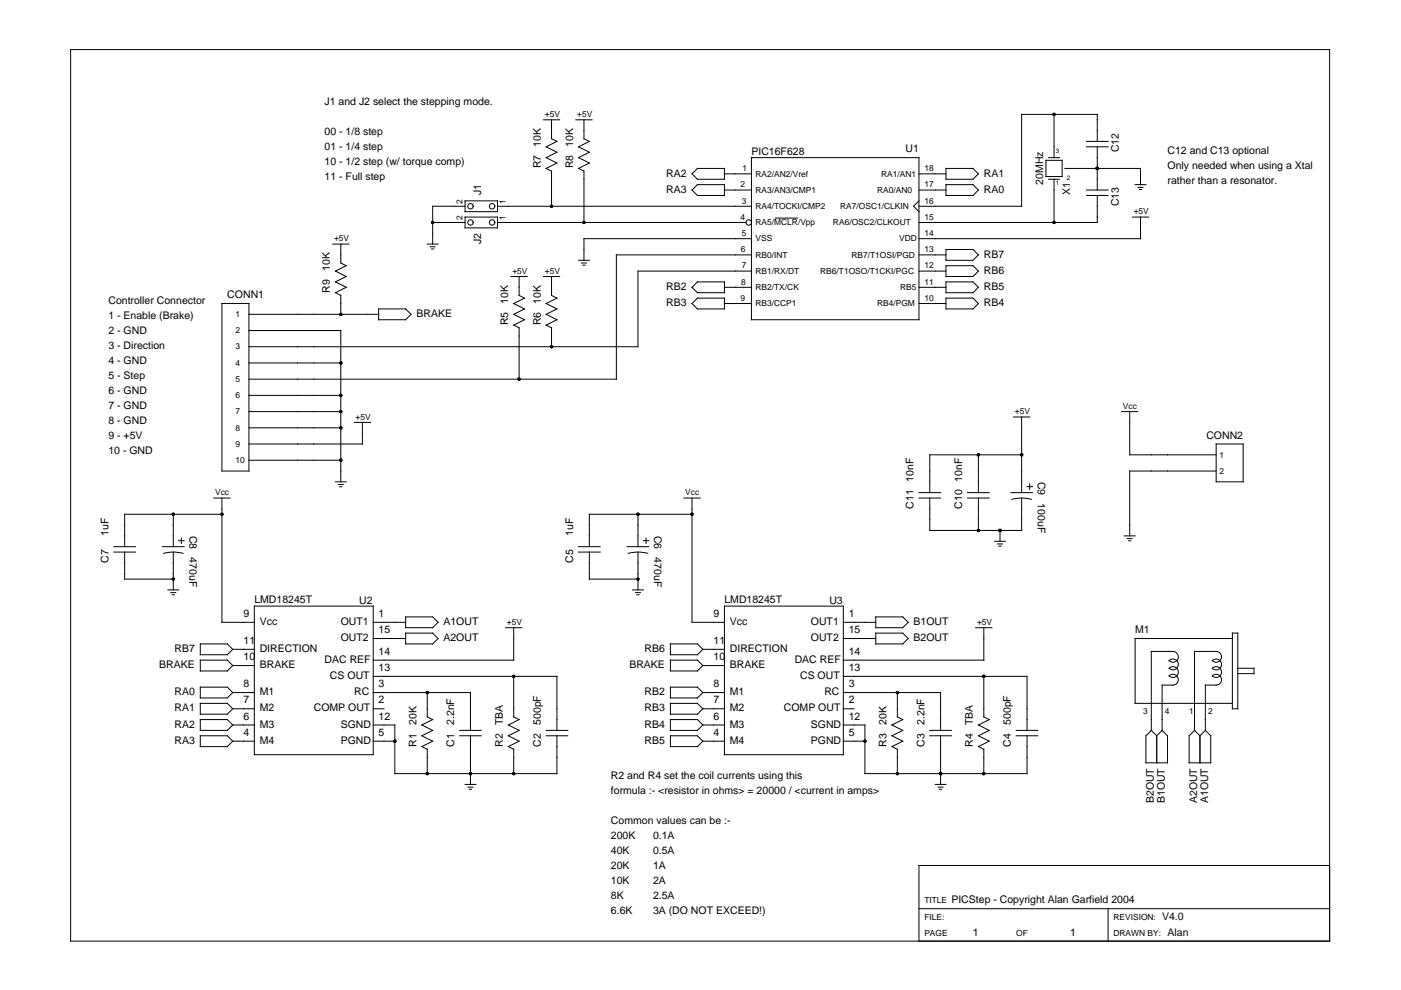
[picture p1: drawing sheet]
<svg xmlns="http://www.w3.org/2000/svg" width="297mm" height="210mm" viewBox="0 0 297 210" stroke-linecap="round" stroke-linejoin="round" font-family="sans-serif">
<g fill="none" stroke="#000" stroke-width=".21">
<path d="M15 10.5h266.9v189h-266.9zM115.2 25.4h3.5M116.9 25.4v4l1.2 .6-2.3 1.1 2.3 1.2-2.3 1.1 2.3 1.2-2.3 1.1 1.1 .6M116.9 36.3v7.4M122.1 25.4h3.4M123.8 25.4v4l1.2 .6-2.3 1.1 2.3 1.2-2.3 1.1 2.3 1.2-2.3 1.1 1.1 .6M123.8 36.3v10.9M146.7 36.9l1.2-1.2h5.7v2.3h-5.7zM153.6 36.9h5.7M159.3 33.4h35.5v34.4h-35.5zM194.8 36.9h5.8M200.6 39.2h5.7l1.1 1.1-1.1 1.1h-5.7z"/>
<path d="M200.6 35.7h5.7l1.1 1.2-1.1 1.1h-5.7zM221.8 34h3.4v3.4h-3.4zM222.3 38h2.3M222.3 33.4h2.3M223.5 24.3v9.1M223.5 38v9.2M225.8 35.7h16v3.5M230.4 31.1h4.5M230.4 30h4.5M232.6 30v-5.7h-16v19.4h-21.8M232.6 31.1v9.2M240.7 39.2h2.3"/>
<path d="M241.3 39.7h1M70.5 51.8h3.5M72.3 51.8v4l1.1 .5-2.3 1.2 2.3 1.1-2.3 1.2 2.3 1.1-2.3 1.2 1.2 .5M90.6 51.8h2.3M91.2 52.3h1M91.5 52.8h.5M91.7 47.2h6.9M98.6 43.7h-6.9v8.1M98.6 46h6.9v2.3h-6.9zM98.6 42.6h6.9v2.3h-6.9zM105.5 43.7h53.8M105.5 47.2h52.7"/>
<path d="M108.3 58.6h3.5M110.1 58.6v4l1.1 .6-2.3 1.2 2.3 1.1-2.3 1.1 2.3 1.2-2.3 1.1M115.2 58.6h3.5M116.9 58.6v4l1.2 .6-2.3 1.2 2.3 1.1-2.3 1.1 2.3 1.2-2.3 1.1M122.7 55.2h2.3M123.3 55.8h1M123.6 56.2h.4M146.7 40.3l1.2-1.1h5.7v2.2h-5.7zM147.9 59.8h5.7v2.3h-5.7l-1.2-1.2zM153.6 40.3h5.7M159.3 57.5h-24v16h-82.5M159.3 50.6h-35.5v4.6"/>
<path d="M159.3 54h-28.6v26.4h-77.9M164.4 46.2h4.7M194.8 40.3h5.8M194.8 54h5.8M194.8 57.5h5.8M194.8 42.6l-1.1 1.1 1.1 1.2M200.6 56.3h5.7l1.1 1.2-1.1 1.1h-5.7zM200.6 52.9h5.7l1.1 1.1-1.1 1.2h-5.7zM200.6 59.8h5.7l1.1 1.1-1.1 1.2h-5.7zM230.4 40.3h4.5M230.4 41.4h4.5M232.6 41.4v5.8h-37.8"/>
<path d="M240.1 46h3.4M241.6 40.2h.4M241.8 46v4.6h-47M47.1 64.4h5.7v35.5h-5.7zM52.8 70.1h19.5v32.1M52.8 66.6h27.5M52.8 77h19.5M72.3 62.6v4M80.3 65.5h5.7l1.1 1.1-1.1 1.2h-5.7zM108.9 68.9l1.2 .6v10.9M115.8 68.9l1.1 .6v4M146.7 64.4l1.2-1.2h5.7v2.3h-5.7z"/>
<path d="M153.6 60.9h5.7M153.6 64.4h5.7M194.8 60.9h5.8M194.8 64.4h5.8M200.6 63.2h5.7l1.1 1.2-1.1 1.1h-5.7zM52.8 87.3h19.5M52.8 83.8h19.5M52.8 90.7h19.5M52.8 97.6h19.5M75.1 89.6h3.5M76.8 89.6v4.5h-24M207.4 96.4v8.1"/>
<path d="M214.9 88.4h3.4M216.6 88.4v16.1M216.6 96.4h-19.5v8.1M237.8 87.3h3.4M239.5 87.3v9.1h18.3M257.8 99.9h-18.3v13.7M257.8 94.1h5.8v8.1h-5.8zM24.1 117.1h4.6M24.1 115.9h4.6M26.4 117.1v5.7h10.3M34.4 115.9h4.6M34.7 117.3a8 8 0 0 1 4.1 0"/>
<path d="M36.7 109v6.9M36.7 117.1v8M37.9 114.6h1.1M38.4 114.1v1.1M45.3 105.6h3.5M47.1 105.6v26.3h6.8M47.1 109h-20.7v6.9M71.1 102.2h2.3M71.7 102.7h1.1M72 103.2h.5M122.7 117.1h4.5M122.7 115.9h4.5"/>
<path d="M125 117.1v5.7h10.3M133 115.9h4.6M133.2 117.3a8 8 0 0 1 4.1 0M135.3 109v6.9M135.3 117.1v8M136.4 114.6h1.2M137 114.1v1.1M145 105.6h3.4M146.7 105.6v26.3h6.9M146.7 109h-21.7v6.9M194.8 105.6h4.6M194.8 104.5h4.6"/>
<path d="M197.1 105.6v6.9h19.5v-6.9M205.1 105.6h4.6M205.1 104.5h4.6M207.4 105.6v6.9M210.9 114.8h2.3M211.5 115.3h1M211.8 115.8h.5M212 112.5v2.3M214.3 104.5h4.6M214.5 105.9a8 8 0 0 1 4.2 0M217.7 103.2h1.2M218.3 102.6v1.2"/>
<path d="M238.4 113.6h2.3M239 114.2h1M239.3 114.6h.4M35.6 125.1h2.3M36.2 125.6h1.1M36.5 126.1h.5M42.5 136.5h5.7l1.1 1.2-1.1 1.1h-5.7zM42.5 140h5.7l1.1 1.1-1.1 1.2h-5.7zM49.3 137.7h4.6M53.9 128.5h25.2v31.5h-25.2zM79.1 135.4h6.9M79.1 131.9h6.9"/>
<path d="M86 134.2h5.7l1.2 1.2-1.2 1.1h-5.7zM86 130.8h5.7l1.2 1.1-1.2 1.2h-5.7zM107.2 133.1h3.4M108.9 133.1v6.9h-29.8M134.1 125.1h2.3M134.7 125.6h1.1M135 126.1h.5M142.1 140h5.8l1.1 1.1-1.1 1.2h-5.8zM142.1 136.5h5.8l1.1 1.2-1.1 1.1h-5.8zM149 137.7h4.6M153.6 128.5h25.2v31.5h-25.2zM178.8 135.4h6.9"/>
<path d="M178.8 131.9h6.9M185.7 134.2h5.7l1.1 1.2-1.1 1.1h-5.7zM185.7 130.8h5.7l1.1 1.1-1.1 1.2h-5.7zM206.9 133.1h3.4M208.6 133.1v6.9h-29.8M261.3 135.4h-20.6v13.7h20.6M261.3 134.2h1.1v16.1h-1.1zM42.5 149.1h5.7l1.1 1.2-1.1 1.1h-5.7zM42.5 156h5.7l1.1 1.2-1.1 1.1h-5.7zM42.5 152.6h5.7l1.1 1.1-1.1 1.2h-5.7zM42.5 145.7h5.7l1.1 1.1-1.1 1.2h-5.7zM49.3 150.3h4.6"/>
<path d="M49.3 153.7h4.6M49.3 146.8h4.6M49.3 157.2h4.6M49.3 141.1h4.6M79.1 150.3h2.3M79.1 153.7h4.6v10.3h34.4v-8M79.1 146.8h20.7v8.1M79.1 143.4h39v11.5M79.1 157.2h4.6M90.6 146.8v5.2l1.1 .6-2.3 1.1 2.3 1.2-2.3 1.1 2.3 1.2-2.3 1.1 1.2 .6v5.1M97.5 156h4.5M97.5 154.9h4.5"/>
<path d="M99.8 156v10.3M108.9 143.4v8.6l1.2 .6-2.3 1.1 2.3 1.2-2.3 1.1 2.3 1.2-2.3 1.1 1.1 .6v5.1M115.8 156h4.6M115.8 154.9h4.6M142.1 149.1h5.8l1.1 1.2-1.1 1.1h-5.8zM142.1 156h5.8l1.1 1.2-1.1 1.1h-5.8zM142.1 152.6h5.8l1.1 1.1-1.1 1.2h-5.8zM142.1 145.7h5.8l1.1 1.1-1.1 1.2h-5.8zM149 150.3h4.6M149 153.7h4.6M149 146.8h4.6M149 157.2h4.6"/>
<path d="M149 141.1h4.6M178.8 150.3h2.3M178.8 153.7h4.6v10.3h34.3v-8M178.8 146.8h20.6v8.1M178.8 143.4h38.9v11.5M178.8 157.2h4.6M190.3 146.8v5.2l1.1 .6-2.3 1.1 2.3 1.2-2.3 1.1 2.3 1.2-2.3 1.1 1.2 .6v5.1M197.1 156h4.6M197.1 154.9h4.6M199.4 156v10.3M208.6 143.4v8.6l1.1 .6-2.3 1.1 2.3 1.2-2.3 1.1 2.3 1.2-2.3 1.1 1.2 .6v5.1M215.5 156h4.5"/>
<path d="M215.5 154.9h4.5M244.1 154.9v-16.8h4.6a1.15 1.15 0 0 1 1 1.6 1.15 1.15 0 0 1-1.8 .4 1.14 1.14 0 0 1 1.6 0 1.14 1.14 0 0 1 0 1.6 1.14 1.14 0 0 1-1.6 0 1.14 1.14 0 0 1 1.6 0 1.14 1.14 0 0 1 0 1.6 1.14 1.14 0 0 1-1.6 0 1.14 1.14 0 0 1 1.8 .4 1.14 1.14 0 0 1-1 1.6h-2.3v9.6M244.1 154.9l-1.1 1.1v5.7h4.5v-5.7l-1.1-1.1M244.1 154.9l1.1 1.1M245.2 156v5.7M246.4 154.9l-1.2 1.1M253.3 154.9v-16.8h4.5a1.15 1.15 0 0 1 1.1 1.6 1.15 1.15 0 0 1-1.9 .4 1.14 1.14 0 0 1 1.7 0 1.14 1.14 0 0 1 0 1.6 1.14 1.14 0 0 1-1.7 0 1.14 1.14 0 0 1 1.7 0 1.14 1.14 0 0 1 0 1.6 1.14 1.14 0 0 1-1.7 0 1.14 1.14 0 0 1 1.9 .4 1.14 1.14 0 0 1-1.1 1.6h-2.2v9.6M253.3 154.9l-1.2 1.1v5.7h4.6v-5.7l-1.1-1.1M253.3 154.9l1.1 1.1M254.4 156v5.7M255.6 154.9l-1.2 1.1M262.4 141.7h3.5v1.1h-3.5"/>
<path d="M98.6 166.3h2.3M99.2 166.9h1.1M99.5 167.3h.5M198.3 166.3h2.3M198.9 166.9h1M199.2 167.3h.4M194.8 192.7h87.1M234.9 192.7v6.8M281.9 183.5h-87.1v16"/>
<circle cx="99.7" cy="43.7" r=".57"/>
<circle cx="99.8" cy="47.2" r=".57"/>
<circle cx="104.3" cy="43.7" r=".57"/>
<circle cx="104.3" cy="47.2" r=".57"/>
<circle cx="158.8" cy="47.2" r=".57"/>
</g>
<g fill="#000">
<circle cx="223.5" cy="24.3" r=".34"/>
<circle cx="232.6" cy="35.7" r=".34"/>
<circle cx="91.7" cy="47.2" r=".34"/>
<circle cx="116.9" cy="43.7" r=".34"/>
<circle cx="123.8" cy="47.2" r=".34"/>
<circle cx="223.5" cy="47.2" r=".34"/>
<circle cx="72.3" cy="77" r=".34"/>
<circle cx="72.3" cy="66.6" r=".34"/>
<circle cx="116.9" cy="73.5" r=".34"/>
<circle cx="72.3" cy="90.7" r=".34"/>
<circle cx="72.3" cy="97.6" r=".34"/>
<circle cx="72.3" cy="87.3" r=".34"/>
<circle cx="72.3" cy="83.8" r=".34"/>
<circle cx="110.1" cy="80.4" r=".34"/>
<circle cx="207.4" cy="96.4" r=".34"/>
<circle cx="216.6" cy="96.4" r=".34"/>
<circle cx="36.7" cy="109" r=".34"/>
<circle cx="47.1" cy="109" r=".34"/>
<circle cx="135.3" cy="109" r=".34"/>
<circle cx="146.7" cy="109" r=".34"/>
<circle cx="207.4" cy="112.5" r=".34"/>
<circle cx="212" cy="112.5" r=".34"/>
<circle cx="36.7" cy="122.8" r=".34"/>
<circle cx="135.3" cy="122.8" r=".34"/>
<circle cx="83.7" cy="157.2" r=".34"/>
<circle cx="90.6" cy="146.8" r=".34"/>
<circle cx="108.9" cy="143.4" r=".34"/>
<circle cx="183.4" cy="157.2" r=".34"/>
<circle cx="190.3" cy="146.8" r=".34"/>
<circle cx="208.6" cy="143.4" r=".34"/>
<circle cx="90.6" cy="164" r=".34"/>
<circle cx="99.7" cy="164" r=".34"/>
<circle cx="108.9" cy="164" r=".34"/>
<circle cx="190.3" cy="164" r=".34"/>
<circle cx="199.4" cy="164" r=".34"/>
<circle cx="208.6" cy="164" r=".34"/>
</g>
<g font-size="2.2">
<text x="68.8" y="22.2">J1 and J2 select the stepping mode.</text>
<text x="68.8" y="28.6">00 - 1/8 step</text>
<text x="68.8" y="31.7">01 - 1/4 step</text>
<text x="68.8" y="34.9">10 - 1/2 step (w/ torque comp)</text>
<text x="114.6" y="35.7" transform="rotate(-90 114.6 35.7)">R7</text>
<text x="114.6" y="31.1" transform="rotate(-90 114.6 31.1)">10K</text>
<text x="121.5" y="35.7" transform="rotate(-90 121.5 35.7)">R8</text>
<text x="121.5" y="31.1" transform="rotate(-90 121.5 31.1)">10K</text>
<text x="159.3" y="32.8">PIC16F628</text>
<text x="192" y="32.3">U1</text>
<text x="237.2" y="32.3" transform="rotate(-90 237.2 32.3)">C12</text>
<text x="247.5" y="32.7">C12 and C13 optional</text>
<text x="247.5" y="35.9">Only needed when using a Xtal</text>
<text x="68.8" y="38.1">11 - Full step</text>
<text x="102" y="41.4" transform="rotate(-90 102 41.4)">J1</text>
<text x="141.2" y="40.9">RA3</text>
<text x="141.2" y="37.4">RA2</text>
<text x="208.6" y="40.9">RA0</text>
<text x="208.6" y="37.4">RA1</text>
<text x="221.2" y="39.2" transform="rotate(-90 221.2 39.2)">20MHz</text>
<text x="226.9" y="41.4" transform="rotate(-90 226.9 41.4)">X1</text>
<text x="247.5" y="39.1">rather than a resonator.</text>
<text x="237.2" y="43.7" transform="rotate(-90 237.2 43.7)">C13</text>
<text x="102" y="51.8" transform="rotate(-90 102 51.8)">J2</text>
<text x="70" y="57.5" transform="rotate(-90 70 57.5)">10K</text>
<text x="208.6" y="54.6">RB7</text>
<text x="208.6" y="58">RB6</text>
<text x="23" y="64.4">Controller Connector</text>
<text x="48.2" y="63.2">CONN1</text>
<text x="70" y="62.1" transform="rotate(-90 70 62.1)">R9</text>
<text x="107.8" y="64.4" transform="rotate(-90 107.8 64.4)">10K</text>
<text x="114.6" y="64.4" transform="rotate(-90 114.6 64.4)">10K</text>
<text x="141.2" y="61.5">RB2</text>
<text x="141.2" y="64.9">RB3</text>
<text x="208.6" y="64.9">RB4</text>
<text x="208.6" y="61.5">RB5</text>
<text x="23" y="67.5">1 - Enable (Brake)</text>
<text x="23" y="70.7">2 - GND</text>
<text x="88.3" y="67.2">BRAKE</text>
<text x="107.8" y="68.9" transform="rotate(-90 107.8 68.9)">R5</text>
<text x="114.6" y="68.9" transform="rotate(-90 114.6 68.9)">R6</text>
<text x="23" y="73.9">3 - Direction</text>
<text x="23" y="77.1">4 - GND</text>
<text x="23" y="80.3">5 - Step</text>
<text x="23" y="83.4">6 - GND</text>
<text x="23" y="86.6">7 - GND</text>
<text x="23" y="89.8">8 - GND</text>
<text x="23" y="93">9 - +5V</text>
<text x="255.8" y="93">CONN2</text>
<text x="23" y="96.2">10 - GND</text>
<text x="193.7" y="107.9" transform="rotate(-90 193.7 107.9)">C11</text>
<text x="193.7" y="102.2" transform="rotate(-90 193.7 102.2)">10nF</text>
<text x="204" y="107.9" transform="rotate(-90 204 107.9)">C10</text>
<text x="204" y="102.2" transform="rotate(-90 204 102.2)">10nF</text>
<text x="220" y="102.2" transform="rotate(90 220 102.2)">C9</text>
<text x="220" y="106.7" transform="rotate(90 220 106.7)">100uF</text>
<text x="23" y="113.6" transform="rotate(-90 23 113.6)">1uF</text>
<text x="40.2" y="113.6" transform="rotate(90 40.2 113.6)">C8</text>
<text x="121.5" y="113.6" transform="rotate(-90 121.5 113.6)">1uF</text>
<text x="138.7" y="113.6" transform="rotate(90 138.7 113.6)">C6</text>
<text x="23" y="119.3" transform="rotate(-90 23 119.3)">C7</text>
<text x="40.2" y="118.2" transform="rotate(90 40.2 118.2)">470uF</text>
<text x="121.5" y="119.3" transform="rotate(-90 121.5 119.3)">C5</text>
<text x="138.7" y="118.2" transform="rotate(90 138.7 118.2)">470uF</text>
<text x="51.6" y="130.8">9</text>
<text x="53.9" y="127.9">LMD18245T</text>
<text x="76.2" y="128.1">U2</text>
<text x="80.3" y="130.8">1</text>
<text x="151.3" y="130.8">9</text>
<text x="153.6" y="127.9">LMD18245T</text>
<text x="175.8" y="128.1">U3</text>
<text x="179.9" y="130.8">1</text>
<text x="51.6" y="136.5">11</text>
<text x="55.1" y="132.5">Vcc</text>
<text x="72.3" y="132.5">OUT1</text>
<text x="72.3" y="136">OUT2</text>
<text x="80.3" y="134.2">15</text>
<text x="94" y="136">A2OUT</text>
<text x="94" y="132.5">A1OUT</text>
<text x="151.3" y="136.5">11</text>
<text x="154.7" y="132.5">Vcc</text>
<text x="171.9" y="132.5">OUT1</text>
<text x="171.9" y="136">OUT2</text>
<text x="179.9" y="134.2">15</text>
<text x="193.7" y="136">B2OUT</text>
<text x="193.7" y="132.5">B1OUT</text>
<text x="240.7" y="134.2">M1</text>
<text x="33.8" y="141.7">BRAKE</text>
<text x="37" y="138.2">RB7</text>
<text x="51.6" y="140">10</text>
<text x="55.1" y="138.2">DIRECTION</text>
<text x="55.1" y="141.7">BRAKE</text>
<text x="68.8" y="140.5">DAC REF</text>
<text x="70" y="144">CS OUT</text>
<text x="80.3" y="138.8">14</text>
<text x="80.3" y="142.3">13</text>
<text x="133.4" y="141.7">BRAKE</text>
<text x="136.7" y="138.2">RB6</text>
<text x="151.3" y="140">10</text>
<text x="154.7" y="138.2">DIRECTION</text>
<text x="154.7" y="141.7">BRAKE</text>
<text x="168.5" y="140.5">DAC REF</text>
<text x="169.6" y="144">CS OUT</text>
<text x="179.9" y="138.8">14</text>
<text x="179.9" y="142.3">13</text>
<text x="37" y="147.4">RA0</text>
<text x="51.6" y="145.7">8</text>
<text x="51.6" y="149.1">7</text>
<text x="55.1" y="147.4">M1</text>
<text x="75.1" y="147.4">RC</text>
<text x="80.3" y="145.7">3</text>
<text x="80.3" y="149.1">2</text>
<text x="136.7" y="147.4">RB2</text>
<text x="151.3" y="145.7">8</text>
<text x="151.3" y="149.1">7</text>
<text x="154.7" y="147.4">M1</text>
<text x="174.8" y="147.4">RC</text>
<text x="179.9" y="145.7">3</text>
<text x="179.9" y="149.1">2</text>
<text x="37" y="150.8">RA1</text>
<text x="37" y="154.3">RA2</text>
<text x="51.6" y="152.6">6</text>
<text x="55.1" y="150.8">M2</text>
<text x="55.1" y="154.3">M3</text>
<text x="66.5" y="150.8">COMP OUT</text>
<text x="72.3" y="154.3">SGND</text>
<text x="80.3" y="152.6">12</text>
<text x="88.3" y="153.7" transform="rotate(-90 88.3 153.7)">20K</text>
<text x="96.3" y="153.7" transform="rotate(-90 96.3 153.7)">2.2nF</text>
<text x="106.6" y="153.7" transform="rotate(-90 106.6 153.7)">TBA</text>
<text x="114.6" y="153.7" transform="rotate(-90 114.6 153.7)">500pF</text>
<text x="136.7" y="150.8">RB3</text>
<text x="136.7" y="154.3">RB4</text>
<text x="151.3" y="152.6">6</text>
<text x="154.7" y="150.8">M2</text>
<text x="154.7" y="154.3">M3</text>
<text x="166.2" y="150.8">COMP OUT</text>
<text x="171.9" y="154.3">SGND</text>
<text x="179.9" y="152.6">12</text>
<text x="188" y="153.7" transform="rotate(-90 188 153.7)">20K</text>
<text x="196" y="153.7" transform="rotate(-90 196 153.7)">2.2nF</text>
<text x="206.3" y="153.7" transform="rotate(-90 206.3 153.7)">TBA</text>
<text x="214.3" y="153.7" transform="rotate(-90 214.3 153.7)">500pF</text>
<text x="37" y="157.7">RA3</text>
<text x="51.6" y="156">4</text>
<text x="55.1" y="157.7">M4</text>
<text x="72.3" y="157.7">PGND</text>
<text x="80.3" y="156">5</text>
<text x="88.3" y="158.3" transform="rotate(-90 88.3 158.3)">R1</text>
<text x="96.3" y="158.3" transform="rotate(-90 96.3 158.3)">C1</text>
<text x="106.6" y="158.3" transform="rotate(-90 106.6 158.3)">R2</text>
<text x="114.6" y="158.3" transform="rotate(-90 114.6 158.3)">C2</text>
<text x="136.7" y="157.7">RB5</text>
<text x="151.3" y="156">4</text>
<text x="154.7" y="157.7">M4</text>
<text x="171.9" y="157.7">PGND</text>
<text x="179.9" y="156">5</text>
<text x="188" y="158.3" transform="rotate(-90 188 158.3)">R3</text>
<text x="196" y="158.3" transform="rotate(-90 196 158.3)">C3</text>
<text x="206.3" y="158.3" transform="rotate(-90 206.3 158.3)">R4</text>
<text x="214.3" y="158.3" transform="rotate(-90 214.3 158.3)">C4</text>
<text x="129.5" y="165.2">R2 and R4 set the coil currents using this</text>
<text x="129.5" y="168.4">formula :- &lt;resistor in ohms&gt; = 20000 / &lt;current in amps&gt;</text>
<text x="244.7" y="170.3" transform="rotate(-90 244.7 170.3)">B2OUT</text>
<text x="247" y="170.3" transform="rotate(-90 247 170.3)">B1OUT</text>
<text x="253.8" y="170.3" transform="rotate(-90 253.8 170.3)">A2OUT</text>
<text x="256.1" y="170.3" transform="rotate(-90 256.1 170.3)">A1OUT</text>
<text x="129.5" y="174.7">Common values can be :-</text>
<text x="129.5" y="177.9">200K</text>
<text x="138.5" y="177.9">0.1A</text>
<text x="129.5" y="181.1">40K</text>
<text x="129.5" y="184.3">20K</text>
<text x="138.5" y="181.1">0.5A</text>
<text x="138.5" y="184.3">1A</text>
<text x="129.5" y="187.4">10K</text>
<text x="129.5" y="190.6">8K</text>
<text x="138.5" y="187.4">2A</text>
<text x="138.5" y="190.6">2.5A</text>
<text x="201.7" y="191.5">PICStep - Copyright Alan Garfield 2004</text>
<text x="129.5" y="193.8">6.6K</text>
<text x="138.5" y="193.8">3A (DO NOT EXCEED!)</text>
<text x="246.4" y="195">V4.0</text>
<text x="206.3" y="198.4">1</text>
<text x="226.9" y="198.4">1</text>
<text x="247.5" y="198.4">Alan</text>
</g>
<g font-size="1.8">
<text x="115.5" y="24.8">+5V</text>
<text x="122.4" y="24.8">+5V</text>
<text x="157" y="39.7">2</text>
<text x="157.4" y="36.3">1</text>
<text x="160.2" y="40.9">RA3/AN3/CMP1</text>
<text x="160.2" y="37.4">RA2/AN2/Vref</text>
<text x="186" y="40.9">RA0/AN0</text>
<text x="186.8" y="37.4">RA1/AN1</text>
<text x="196" y="36.3">18</text>
<text x="196" y="39.7">17</text>
<text x="98" y="46.6" transform="rotate(-90 98 46.6)">2</text>
<text x="98" y="43.2" transform="rotate(-90 98 43.2)">2</text>
<text x="107.2" y="46.6" transform="rotate(-90 107.2 46.6)">1</text>
<text x="107.2" y="43.2" transform="rotate(-90 107.2 43.2)">1</text>
<text x="157" y="46.6">4</text>
<text x="157.3" y="43.2">3</text>
<text x="160.2" y="44.3">RA4/TOCKI/CMP2</text>
<text x="160.2" y="47.7">RA5/MCLR/Vpp</text>
<text x="176.6" y="47.7">RA6/OSC2/CLKOUT</text>
<text x="178.1" y="44.3">RA7/OSC1/CLKIN</text>
<text x="196" y="43.2">16</text>
<text x="196" y="46.6">15</text>
<text x="240.4" y="45.5">+5V</text>
<text x="70.8" y="51.2">+5V</text>
<text x="157.1" y="53.5">6</text>
<text x="157.3" y="50">5</text>
<text x="160.2" y="51.2">VSS</text>
<text x="190.6" y="51.2">VDD</text>
<text x="196" y="50">14</text>
<text x="196" y="53.5">13</text>
<text x="108.6" y="58.1">+5V</text>
<text x="115.5" y="58.1">+5V</text>
<text x="157.3" y="56.9">7</text>
<text x="160.2" y="58.1">RB1/RX/DT</text>
<text x="160.2" y="54.6">RB0/INT</text>
<text x="173.9" y="58.1">RB6/T1OSO/T1CKI/PGC</text>
<text x="180.5" y="54.6">RB7/T1OSI/PGD</text>
<text x="196" y="56.9">12</text>
<text x="157" y="63.8">9</text>
<text x="157.2" y="60.3">8</text>
<text x="160.2" y="64.9">RB3/CCP1</text>
<text x="160.2" y="61.5">RB2/TX/CK</text>
<text x="186" y="64.9">RB4/PGM</text>
<text x="190.8" y="61.5">RB5</text>
<text x="196" y="60.3">11</text>
<text x="196" y="63.8">10</text>
<text x="49.9" y="70.7">2</text>
<text x="49.9" y="67.2">1</text>
<text x="49.9" y="77.5">4</text>
<text x="49.9" y="74.1">3</text>
<text x="49.9" y="81">5</text>
<text x="49.9" y="84.4">6</text>
<text x="49.9" y="87.8">7</text>
<text x="75.4" y="89">+5V</text>
<text x="215.2" y="87.8">+5V</text>
<text x="238.1" y="86.7">Vcc</text>
<text x="49.9" y="91.3">8</text>
<text x="49.9" y="94.7">9</text>
<text x="49.9" y="98.2">10</text>
<text x="258.6" y="100.4">2</text>
<text x="258.6" y="97">1</text>
<text x="45.6" y="105">Vcc</text>
<text x="145.3" y="105">Vcc</text>
<text x="107.5" y="132.5">+5V</text>
<text x="207.2" y="132.5">+5V</text>
<text x="242.4" y="151.4">3</text>
<text x="247" y="151.4">4</text>
<text x="252.1" y="151.4">1</text>
<text x="256.1" y="151.4">2</text>
<text x="196" y="191.5">TITLE</text>
<text x="196" y="195">FILE:</text>
<text x="236.1" y="195">REVISION:</text>
<text x="196" y="198.4">PAGE</text>
<text x="215.5" y="198.4">OF</text>
<text x="236.1" y="198.4">DRAWN BY:</text>
</g>
<g font-size="1.3">
<text x="223.9" y="32.4">3</text>
<text x="223.9" y="39.3">1</text>
<text x="226.2" y="38.1">2</text>
</g>
</svg>
